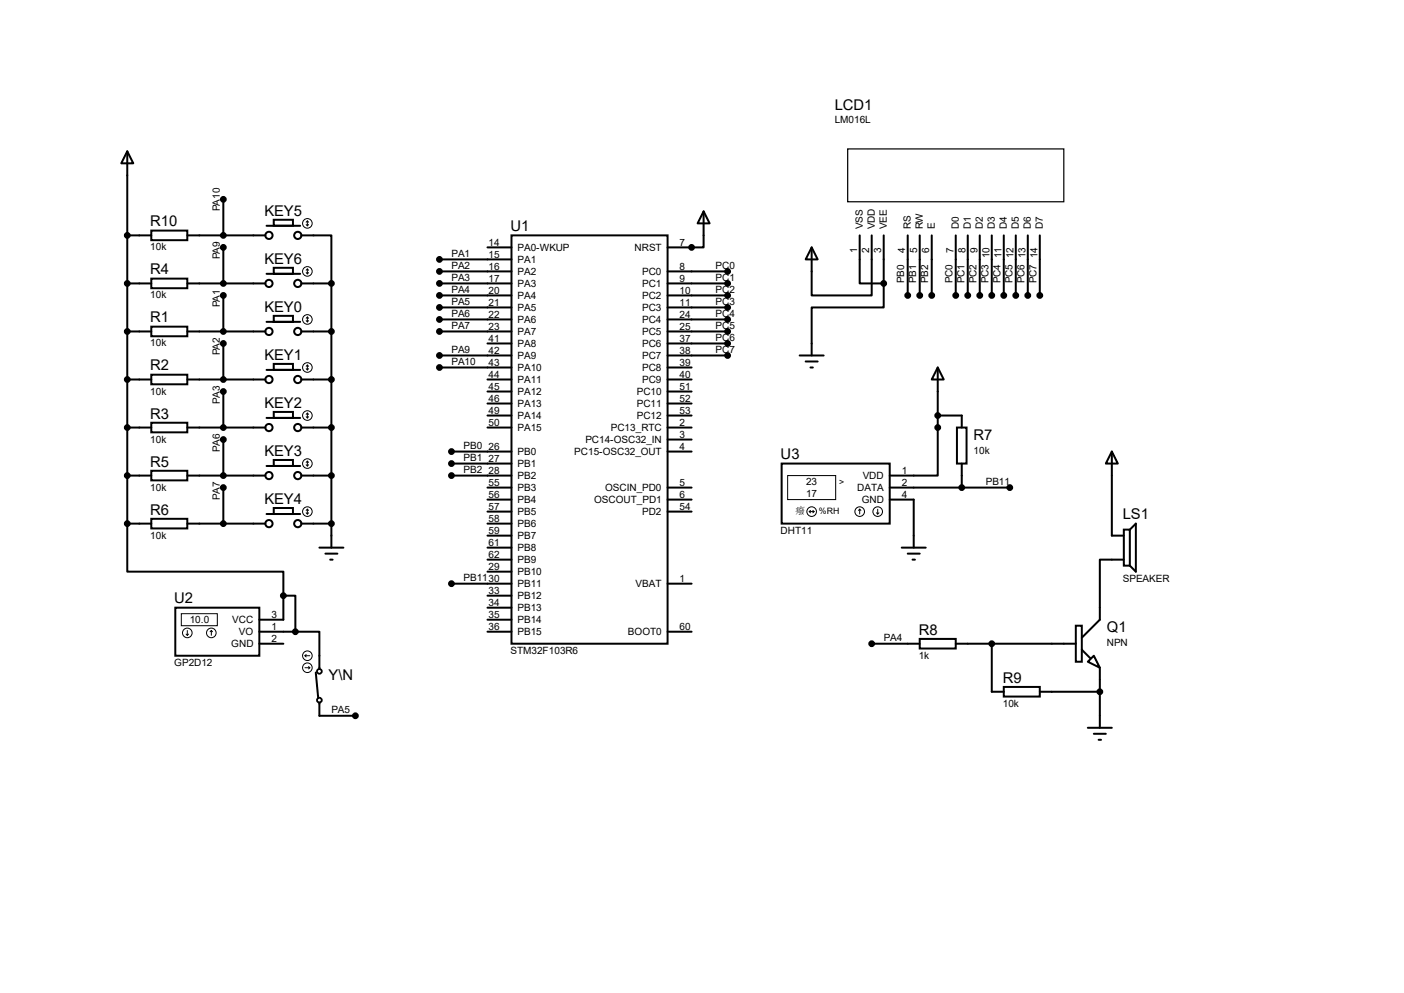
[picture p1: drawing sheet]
<svg xmlns="http://www.w3.org/2000/svg" width="297mm" height="210mm" viewBox="0 0 297 210" stroke-linecap="round" stroke-linejoin="round" font-family="sans-serif">
<g fill="none" stroke="#000" stroke-width=".42">
<path d="M26.9 32l1.3 2.5h-2.5zM26.9 32v78.7M26.9 59.9h5.1M26.9 49.8h5.1M32 58.9h7.6v2.1h-7.6zM32 48.8h7.6v2h-7.6zM39.6 59.9h16.5M39.6 49.8h16.5M47.2 42.2v7.6M47.2 52.3v7.6M56.4 57.9h7.1M56.4 47.8h7.1"/>
<path d="M57.9 56.6h4.1v1.3h-4.1zM57.9 46.5h4.1v1.3h-4.1zM63.8 49.8h6.3v10.1M63.8 59.9h6.3M70.1 59.9v55.9M93 54.9h15.2M93 57.4h15.2M93 59.9h15.2M103.1 52.3h5.1M108.2 49.8h33v86.3h-33zM141.2 57.4h12.7M141.2 59.9h12.7"/>
<path d="M148.8 44.7l1.3 2.5h-2.5zM148.8 44.7v7.6h-7.6M171.7 52.3l1.3 2.6h-2.6zM181.9 49.8v10.1h5M184.4 49.8v12.7h-12.7v-10.2M186.9 59.9v5.1h-15.2v10.2M186.9 49.8v10.1M192 49.8v12.7M194.6 49.8v12.7M197.1 49.8v12.7M202.2 49.8v12.7M204.7 49.8v12.7"/>
<path d="M207.3 49.8v12.7M209.8 49.8v12.7M212.3 49.8v12.7M214.9 49.8v12.7M217.4 49.8v12.7M220 49.8v12.7M26.9 70.1h5.1M32 69.1h7.6v2h-7.6zM32 79.2h7.6v2.1h-7.6zM39.6 70.1h16.5M47.2 62.5v7.6M47.2 72.6v7.7"/>
<path d="M56.4 68.1h7.1M56.4 78.2h7.1M57.9 66.8h4.1v1.3h-4.1zM57.9 77h4.1v1.2h-4.1zM63.8 70.1h6.3M93 70.1h15.2M93 67.6h15.2M93 62.5h15.2M93 65h15.2M93 75.2h15.2M93 77.7h15.2M103.1 72.6h5.1"/>
<path d="M141.2 70.1h12.7M141.2 67.6h12.7M141.2 62.5h12.7M141.2 65h12.7M141.2 72.6h12.7M141.2 75.2h12.7M141.2 77.7h5.1M169.2 75.2h5M170.4 76.5h2.6M171.4 77.7h.6M198.4 77.7l1.2 2.6h-2.5zM198.4 77.7v22.9h-10.2"/>
<path d="M26.9 80.3h5.1M26.9 90.4h5.1M32 89.4h7.6v2h-7.6zM32 99.6h7.6v2h-7.6zM39.6 80.3h16.5M39.6 90.4h16.5M47.2 82.8v7.6M47.2 93v7.6M56.4 88.4h7.1M56.4 98.6h7.1M57.9 87.1h4.1v1.3h-4.1zM57.9 97.3h4.1v1.3h-4.1z"/>
<path d="M63.8 80.3h6.3M63.8 90.4h6.3M95.5 95.5h12.7M95.5 98h12.7M103.1 80.3h5.1M103.1 90.4h5.1M103.1 87.9h5.1M103.1 82.8h5.1M103.1 85.3h5.1M141.2 80.3h5.1M141.2 90.4h5.1M141.2 95.5h5.1"/>
<path d="M141.2 87.9h5.1M141.2 82.8h5.1M141.2 85.3h5.1M141.2 93h5.1M165.4 98h22.8v12.7h-22.8zM198.4 87.9h5.1v2.5M202.4 90.4h2.1v7.6h-2.1zM203.5 98v5.1M235.2 95.5l1.3 2.5h-2.6zM235.2 95.5v17.8h2.5M26.9 110.7v10.2h33v5.1M26.9 100.6h5.1"/>
<path d="M26.9 110.7h5.1M32 109.7h7.6v2.1h-7.6zM39.6 100.6h16.5M39.6 110.7h16.5M47.2 103.1v7.6M56.4 108.7h7.1M57.9 107.4h4.1v1.3h-4.1zM63.8 100.6h6.3M63.8 110.7h6.3M67.6 115.8h5M68.8 117.1h2.6M69.8 118.4h.6"/>
<path d="M95.5 100.6h12.7M103.1 110.7h5.1M103.1 103.1h5.1M103.1 105.7h5.1M103.1 115.8h5.1M103.1 118.4h5.1M103.1 108.2h5.1M103.1 113.3h5.1M141.2 103.1h5.1M141.2 105.7h5.1M141.2 108.2h5.1M188.2 103.1h25.4"/>
<path d="M188.2 105.7h5.1v10.1M190.8 115.8h5M192 117.1h2.6M193 118.4h.5M237.7 112h1.3v7.6h-1.3zM237.7 118.4h-5v12.7l-3.8 3.8M239 112l1.3-1.3v10.2l-1.3-1.3M37.1 128.5h17.8v10.2h-17.8zM54.9 133.6h7.6M54.9 136.1h5M59.9 126h2.6v7.6M59.9 126v5.1h-5"/>
<path d="M62.5 133.6h5.1v7.9M95.5 123.4h12.7M103.1 133.6h5.1M103.1 120.9h5.1M103.1 126h5.1M103.1 128.5h5.1M103.1 131.1h5.1M141.2 133.6h5.1M141.2 123.4h5.1M184.4 136.1h10.2M194.6 135.1h7.6v2.1h-7.6zM202.2 136.1h25.4"/>
<path d="M209.8 136.1v10.2h2.5M227.6 132.3h1.3v7.7h-1.3zM228.9 137.4l1.7 1.8M231.4 138.7l1.3 2.5-2.6-1.2zM66.8 142.2l.5 5.4M67.6 148.6v2.8h7.6M212.3 145.3h7.7v2h-7.7zM220 146.3h12.7M230.1 153.9h5.1M231.4 155.2h2.5M232.4 156.5h.5M232.7 141.2v12.7"/>
<circle cx="56.9" cy="59.9" r=".76"/>
<circle cx="56.9" cy="49.8" r=".76"/>
<circle cx="63" cy="49.8" r=".76"/>
<circle cx="63" cy="59.9" r=".76"/>
<circle cx="56.9" cy="70.1" r=".76"/>
<circle cx="63" cy="70.1" r=".76"/>
<circle cx="56.9" cy="90.4" r=".76"/>
<circle cx="56.9" cy="80.3" r=".76"/>
<circle cx="63" cy="80.3" r=".76"/>
<circle cx="63" cy="90.4" r=".76"/>
<circle cx="56.9" cy="110.7" r=".76"/>
<circle cx="56.9" cy="100.6" r=".76"/>
<circle cx="63" cy="100.6" r=".76"/>
<circle cx="63" cy="110.7" r=".76"/>
</g>
<circle cx="146.3" cy="52.3" r=".21" fill="#000"/>
<path d="M179.3 31.5h45.7v11.2h-45.7z" fill="none" stroke="#000" stroke-width=".25"/>
<g fill="#000" stroke="#000" stroke-width=".42">
<circle cx="26.9" cy="59.9" r=".51"/>
<circle cx="26.9" cy="49.8" r=".51"/>
<circle cx="47.2" cy="52.3" r=".51"/>
<circle cx="47.2" cy="59.9" r=".51"/>
<circle cx="47.2" cy="42.2" r=".51"/>
<circle cx="47.2" cy="49.8" r=".51"/>
<circle cx="70.1" cy="59.9" r=".51"/>
<circle cx="93" cy="54.9" r=".51"/>
<circle cx="93" cy="59.9" r=".51"/>
<circle cx="93" cy="57.4" r=".51"/>
<circle cx="146.3" cy="52.3" r=".51"/>
<circle cx="153.9" cy="57.4" r=".51"/>
<circle cx="153.9" cy="59.9" r=".51"/>
<circle cx="186.9" cy="59.9" r=".51"/>
<circle cx="26.9" cy="70.1" r=".51"/>
<circle cx="47.2" cy="70.1" r=".51"/>
<circle cx="47.2" cy="62.5" r=".51"/>
<circle cx="47.2" cy="72.6" r=".51"/>
<circle cx="70.1" cy="70.1" r=".51"/>
<circle cx="93" cy="67.6" r=".51"/>
<circle cx="93" cy="75.2" r=".51"/>
<circle cx="93" cy="70.1" r=".51"/>
<circle cx="93" cy="65" r=".51"/>
<circle cx="93" cy="62.5" r=".51"/>
<circle cx="93" cy="77.7" r=".51"/>
<circle cx="153.9" cy="67.6" r=".51"/>
<circle cx="153.9" cy="72.6" r=".51"/>
<circle cx="153.9" cy="75.2" r=".51"/>
<circle cx="153.9" cy="62.5" r=".51"/>
<circle cx="153.9" cy="70.1" r=".51"/>
<circle cx="153.9" cy="65" r=".51"/>
<circle cx="192" cy="62.5" r=".51"/>
<circle cx="194.6" cy="62.5" r=".51"/>
<circle cx="197.1" cy="62.5" r=".51"/>
<circle cx="202.2" cy="62.5" r=".51"/>
<circle cx="204.7" cy="62.5" r=".51"/>
<circle cx="207.3" cy="62.5" r=".51"/>
<circle cx="209.8" cy="62.5" r=".51"/>
<circle cx="212.3" cy="62.5" r=".51"/>
<circle cx="214.9" cy="62.5" r=".51"/>
<circle cx="217.4" cy="62.5" r=".51"/>
<circle cx="220" cy="62.5" r=".51"/>
<circle cx="26.9" cy="90.4" r=".51"/>
<circle cx="26.9" cy="80.3" r=".51"/>
<circle cx="47.2" cy="93" r=".51"/>
<circle cx="47.2" cy="82.8" r=".51"/>
<circle cx="47.2" cy="80.3" r=".51"/>
<circle cx="47.2" cy="90.4" r=".51"/>
<circle cx="70.1" cy="90.4" r=".51"/>
<circle cx="70.1" cy="80.3" r=".51"/>
<circle cx="95.5" cy="98" r=".51"/>
<circle cx="95.5" cy="95.5" r=".51"/>
<circle cx="198.4" cy="90.4" r=".51"/>
<circle cx="198.4" cy="87.9" r=".51"/>
<circle cx="26.9" cy="110.7" r=".51"/>
<circle cx="26.9" cy="100.6" r=".51"/>
<circle cx="47.2" cy="110.7" r=".51"/>
<circle cx="47.2" cy="103.1" r=".51"/>
<circle cx="47.2" cy="100.6" r=".51"/>
<circle cx="70.1" cy="110.7" r=".51"/>
<circle cx="70.1" cy="100.6" r=".51"/>
<circle cx="95.5" cy="100.6" r=".51"/>
<circle cx="203.5" cy="103.1" r=".51"/>
<circle cx="213.6" cy="103.1" r=".51"/>
<circle cx="59.9" cy="126" r=".51"/>
<circle cx="62.5" cy="133.6" r=".51"/>
<circle cx="95.5" cy="123.4" r=".51"/>
<circle cx="184.4" cy="136.1" r=".51"/>
<circle cx="209.8" cy="136.1" r=".51"/>
<circle cx="75.2" cy="151.4" r=".51"/>
<circle cx="232.7" cy="146.3" r=".51"/>
</g>
<g fill="none" stroke="#000" stroke-width=".21">
<path d="M64.8 57.7l.2 .2M64.8 47.5l.2 .3M65 46.7v1.1M65 56.9v1M65 56.9l-.2 .2M65 56.9l.3 .2M65 46.7l-.2 .3M65 46.7l.3 .3M65.3 57.7l-.3 .2M65.3 47.5l-.3 .3M64.8 67.8l.2 .3M64.8 78l.2 .2"/>
<path d="M65 67.1v1M65 77.2v1M65 67.1l-.2 .2M65 67.1l.3 .2M65 77.2l-.2 .3M65 77.2l.3 .3M65.3 67.8l-.3 .3M65.3 78l-.3 .2M64.8 88.1l.2 .3M64.8 98.3l.2 .3M65 87.4v1M65 97.5v1.1"/>
<path d="M65 87.4l-.2 .2M65 87.4l.3 .2M65 97.5l-.2 .3M65 97.5l.3 .3M65.3 88.1l-.3 .3M65.3 98.3l-.3 .3M64.8 108.5l.2 .2M65 107.7v1M65 107.7l-.2 .2M65 107.7l.3 .2M65.3 108.5l-.3 .2M166.6 100.6h10.2v5.1h-10.2z"/>
<path d="M171.2 108.2h1M171.2 108.2l.2 .3M171.4 107.9l-.2 .3M172 107.9l.2 .3M172.2 108.2l-.2 .3M181.9 107.7l.2 .2M181.9 107.7l-.3 .2M181.9 107.7v1M185.4 108.5l.3 .2M185.7 107.7v1M185.9 108.5l-.2 .2M38.4 129.8h7.6v2.5h-7.6z"/>
<path d="M39.4 134.1l.2 .3M39.6 133.3v1.1M39.9 134.1l-.3 .3M44.7 133.3l-.3 .3M44.7 133.3l.3 .3M44.7 133.3v1.1M64.5 138.7l.3 .2M64.5 138.7h1M64.8 138.4l-.3 .3M64.5 141.2h1M65.3 141l.2 .2M65.5 141.2l-.2 .3"/>
<circle cx="65" cy="57.4" r="1.02"/>
<circle cx="65" cy="47.2" r="1.02"/>
<circle cx="65" cy="67.6" r="1.02"/>
<circle cx="65" cy="77.7" r="1.02"/>
<circle cx="65" cy="98" r="1.02"/>
<circle cx="65" cy="87.9" r="1.02"/>
<circle cx="65" cy="108.2" r="1.02"/>
<circle cx="171.7" cy="108.2" r="1.02"/>
<circle cx="181.9" cy="108.2" r="1.02"/>
<circle cx="185.7" cy="108.2" r="1.02"/>
<circle cx="39.6" cy="133.9" r="1.02"/>
<circle cx="44.7" cy="133.9" r="1.02"/>
<circle cx="65" cy="138.7" r="1.02"/>
<circle cx="65" cy="141.2" r="1.02"/>
</g>
<g fill="none" stroke="#000" stroke-width=".38">
<circle cx="67.6" cy="148.1" r=".51"/>
<circle cx="67.6" cy="142" r=".51"/>
</g>
<g font-size="3.1">
<text x="176.6" y="23.2">LCD1</text>
<text x="31.8" y="47.9">R10</text>
<text x="55.9" y="45.6">KEY5</text>
<text x="108" y="48.9">U1</text>
<text x="31.8" y="58">R4</text>
<text x="55.9" y="55.8">KEY6</text>
<text x="55.9" y="65.9">KEY0</text>
<text x="31.8" y="68.2">R1</text>
<text x="55.9" y="76.1">KEY1</text>
<text x="31.8" y="78.4">R2</text>
<text x="31.8" y="88.5">R3</text>
<text x="55.9" y="86.2">KEY2</text>
<text x="206" y="93">R7</text>
<text x="31.8" y="98.7">R5</text>
<text x="55.9" y="96.4">KEY3</text>
<text x="165.1" y="97.2">U3</text>
<text x="55.9" y="106.6">KEY4</text>
<text x="31.8" y="108.8">R6</text>
<text x="237.5" y="109.9">LS1</text>
<text x="36.9" y="127.6">U2</text>
<text x="194.4" y="134.2">R8</text>
<text x="234.1" y="133.7">Q1</text>
<text x="69.5" y="143.8">Y\N</text>
<text x="212.1" y="144.4">R9</text>
</g>
<g font-size="2.1">
<text x="176.6" y="26.1">LM016L</text>
<text x="46.5" y="44.7" transform="rotate(-90 46.5 44.7)">PA10</text>
<text x="31.8" y="53">10k</text>
<text x="103.3" y="51.9">14</text>
<text x="109.5" y="53.1">PA0-WKUP</text>
<text x="134.2" y="53.1">NRST</text>
<text x="143.8" y="51.9">7</text>
<text x="181.4" y="53.5" transform="rotate(-90 181.4 53.5)">1</text>
<text x="182.5" y="48.5" transform="rotate(-90 182.5 48.5)">VSS</text>
<text x="183.9" y="53.5" transform="rotate(-90 183.9 53.5)">2</text>
<text x="185.1" y="48.5" transform="rotate(-90 185.1 48.5)">VDD</text>
<text x="186.4" y="53.5" transform="rotate(-90 186.4 53.5)">3</text>
<text x="187.6" y="48.5" transform="rotate(-90 187.6 48.5)">VEE</text>
<text x="191.5" y="53.5" transform="rotate(-90 191.5 53.5)">4</text>
<text x="192.7" y="48.5" transform="rotate(-90 192.7 48.5)">RS</text>
<text x="194.1" y="53.5" transform="rotate(-90 194.1 53.5)">5</text>
<text x="195.2" y="48.5" transform="rotate(-90 195.2 48.5)">RW</text>
<text x="196.6" y="53.5" transform="rotate(-90 196.6 53.5)">6</text>
<text x="197.8" y="48.5" transform="rotate(-90 197.8 48.5)">E</text>
<text x="201.7" y="53.5" transform="rotate(-90 201.7 53.5)">7</text>
<text x="202.9" y="48.5" transform="rotate(-90 202.9 48.5)">D0</text>
<text x="204.2" y="53.5" transform="rotate(-90 204.2 53.5)">8</text>
<text x="205.4" y="48.5" transform="rotate(-90 205.4 48.5)">D1</text>
<text x="206.8" y="53.5" transform="rotate(-90 206.8 53.5)">9</text>
<text x="207.9" y="48.5" transform="rotate(-90 207.9 48.5)">D2</text>
<text x="210.5" y="48.5" transform="rotate(-90 210.5 48.5)">D3</text>
<text x="213" y="48.5" transform="rotate(-90 213 48.5)">D4</text>
<text x="215.6" y="48.5" transform="rotate(-90 215.6 48.5)">D5</text>
<text x="218.1" y="48.5" transform="rotate(-90 218.1 48.5)">D6</text>
<text x="220.6" y="48.5" transform="rotate(-90 220.6 48.5)">D7</text>
<text x="46.5" y="54.9" transform="rotate(-90 46.5 54.9)">PA9</text>
<text x="95.5" y="54.3">PA1</text>
<text x="95.5" y="56.8">PA2</text>
<text x="95.5" y="59.4">PA3</text>
<text x="103.3" y="57">16</text>
<text x="103.3" y="54.5">15</text>
<text x="103.3" y="59.6">17</text>
<text x="109.5" y="58.2">PA2</text>
<text x="109.5" y="55.6">PA1</text>
<text x="135.8" y="58.2">PC0</text>
<text x="143.8" y="59.6">9</text>
<text x="143.8" y="57">8</text>
<text x="151.4" y="56.8">PC0</text>
<text x="151.4" y="59.4">PC1</text>
<text x="191.3" y="59.9" transform="rotate(-90 191.3 59.9)">PB0</text>
<text x="193.8" y="59.9" transform="rotate(-90 193.8 59.9)">PB1</text>
<text x="196.4" y="59.9" transform="rotate(-90 196.4 59.9)">PB2</text>
<text x="201.5" y="59.9" transform="rotate(-90 201.5 59.9)">PC0</text>
<text x="204" y="59.9" transform="rotate(-90 204 59.9)">PC1</text>
<text x="206.5" y="59.9" transform="rotate(-90 206.5 59.9)">PC2</text>
<text x="209.1" y="59.9" transform="rotate(-90 209.1 59.9)">PC3</text>
<text x="209.3" y="54.7" transform="rotate(-90 209.3 54.7)">10</text>
<text x="211.6" y="59.9" transform="rotate(-90 211.6 59.9)">PC4</text>
<text x="211.8" y="54.5" transform="rotate(-90 211.8 54.5)">11</text>
<text x="214.2" y="59.9" transform="rotate(-90 214.2 59.9)">PC5</text>
<text x="214.4" y="54.7" transform="rotate(-90 214.4 54.7)">12</text>
<text x="216.7" y="59.9" transform="rotate(-90 216.7 59.9)">PC6</text>
<text x="216.9" y="54.7" transform="rotate(-90 216.9 54.7)">13</text>
<text x="219.2" y="59.9" transform="rotate(-90 219.2 59.9)">PC7</text>
<text x="219.5" y="54.7" transform="rotate(-90 219.5 54.7)">14</text>
<text x="31.8" y="63.1">10k</text>
<text x="46.5" y="65" transform="rotate(-90 46.5 65)">PA1</text>
<text x="95.5" y="64.4">PA5</text>
<text x="95.5" y="61.9">PA4</text>
<text x="103.3" y="62.1">20</text>
<text x="103.3" y="64.6">21</text>
<text x="109.5" y="60.7">PA3</text>
<text x="109.5" y="63.2">PA4</text>
<text x="109.5" y="65.8">PA5</text>
<text x="135.8" y="60.7">PC1</text>
<text x="135.8" y="63.2">PC2</text>
<text x="135.8" y="65.8">PC3</text>
<text x="143.8" y="62.1">10</text>
<text x="143.8" y="64.6">11</text>
<text x="151.4" y="61.9">PC2</text>
<text x="151.4" y="64.4">PC3</text>
<text x="95.5" y="67">PA6</text>
<text x="95.5" y="69.5">PA7</text>
<text x="103.3" y="67.2">22</text>
<text x="103.3" y="69.7">23</text>
<text x="109.5" y="68.3">PA6</text>
<text x="109.5" y="70.9">PA7</text>
<text x="135.8" y="68.3">PC4</text>
<text x="135.8" y="70.9">PC5</text>
<text x="143.8" y="67.2">24</text>
<text x="143.8" y="69.7">25</text>
<text x="151.4" y="67">PC4</text>
<text x="151.4" y="69.5">PC5</text>
<text x="31.8" y="73.3">10k</text>
<text x="46.5" y="75.2" transform="rotate(-90 46.5 75.2)">PA2</text>
<text x="95.5" y="74.6">PA9</text>
<text x="95.5" y="77.1">PA10</text>
<text x="103.3" y="72.3">41</text>
<text x="103.3" y="74.8">42</text>
<text x="103.3" y="77.3">43</text>
<text x="109.5" y="73.4">PA8</text>
<text x="109.5" y="75.9">PA9</text>
<text x="135.8" y="75.9">PC7</text>
<text x="135.8" y="73.4">PC6</text>
<text x="143.8" y="74.8">38</text>
<text x="143.8" y="77.3">39</text>
<text x="143.8" y="72.3">37</text>
<text x="151.4" y="72.1">PC6</text>
<text x="151.4" y="74.6">PC7</text>
<text x="31.8" y="83.4">10k</text>
<text x="103.3" y="79.9">44</text>
<text x="103.3" y="82.4">45</text>
<text x="109.5" y="78.5">PA10</text>
<text x="109.5" y="81">PA11</text>
<text x="109.5" y="83.6">PA12</text>
<text x="134.7" y="83.6">PC10</text>
<text x="135.8" y="78.5">PC8</text>
<text x="135.8" y="81">PC9</text>
<text x="143.8" y="82.4">51</text>
<text x="143.8" y="79.9">40</text>
<text x="46.5" y="85.3" transform="rotate(-90 46.5 85.3)">PA3</text>
<text x="103.3" y="85">46</text>
<text x="103.3" y="87.5">49</text>
<text x="109.5" y="86.1">PA13</text>
<text x="109.5" y="88.6">PA14</text>
<text x="134.7" y="86.1">PC11</text>
<text x="134.7" y="88.6">PC12</text>
<text x="143.8" y="85">52</text>
<text x="143.8" y="87.5">53</text>
<text x="31.8" y="93.6">10k</text>
<text x="46.5" y="95.5" transform="rotate(-90 46.5 95.5)">PA6</text>
<text x="98" y="94.9">PB0</text>
<text x="103.3" y="95.1">26</text>
<text x="103.3" y="90">50</text>
<text x="109.5" y="91.2">PA15</text>
<text x="123.8" y="93.7">PC14-OSC32_IN</text>
<text x="129.2" y="91.2">PC13_RTC</text>
<text x="143.8" y="90">2</text>
<text x="143.8" y="92.6">3</text>
<text x="143.8" y="95.1">4</text>
<text x="206" y="96">10k</text>
<text x="98" y="97.5">PB1</text>
<text x="98" y="100">PB2</text>
<text x="103.3" y="97.7">27</text>
<text x="103.3" y="100.2">28</text>
<text x="109.5" y="96.3">PB0</text>
<text x="109.5" y="98.8">PB1</text>
<text x="109.5" y="101.3">PB2</text>
<text x="121.5" y="96.3">PC15-OSC32_OUT</text>
<text x="182.5" y="101.3">VDD</text>
<text x="190.8" y="100.2">1</text>
<text x="31.8" y="103.8">10k</text>
<text x="46.5" y="105.7" transform="rotate(-90 46.5 105.7)">PA7</text>
<text x="103.3" y="102.7">55</text>
<text x="103.3" y="105.3">56</text>
<text x="103.3" y="107.8">57</text>
<text x="109.5" y="103.9">PB3</text>
<text x="109.5" y="106.4">PB4</text>
<text x="125.7" y="106.4">OSCOUT_PD1</text>
<text x="128" y="103.9">OSCIN_PD0</text>
<text x="143.8" y="102.7">5</text>
<text x="143.8" y="105.3">6</text>
<text x="143.8" y="107.8">54</text>
<text x="170.5" y="102.6">23</text>
<text x="170.5" y="105.2">17</text>
<text x="181.4" y="103.9">DATA</text>
<text x="182.3" y="106.4">GND</text>
<text x="190.8" y="102.7">2</text>
<text x="190.8" y="105.3">4</text>
<text x="208.5" y="102.5">PB11</text>
<text x="31.8" y="113.9">10k</text>
<text x="103.3" y="110.4">58</text>
<text x="103.3" y="112.9">59</text>
<text x="109.5" y="109">PB5</text>
<text x="109.5" y="111.5">PB6</text>
<text x="135.8" y="109">PD2</text>
<text x="165.1" y="112.9">DHT11</text>
<text x="168.3" y="108.8">癈</text>
<text x="103.3" y="115.4">61</text>
<text x="103.3" y="118">62</text>
<text x="109.5" y="116.6">PB8</text>
<text x="109.5" y="119.1">PB9</text>
<text x="109.5" y="114">PB7</text>
<text x="98" y="122.9">PB1130</text>
<text x="103.3" y="120.5">29</text>
<text x="103.3" y="125.6">33</text>
<text x="109.5" y="121.7">PB10</text>
<text x="109.5" y="124.2">PB11</text>
<text x="134.5" y="124.2">VBAT</text>
<text x="143.8" y="123.1">1</text>
<text x="237.5" y="123.1">SPEAKER</text>
<text x="40.1" y="131.8">10.0</text>
<text x="49.1" y="131.8">VCC</text>
<text x="57.4" y="130.7">3</text>
<text x="103.3" y="128.1">34</text>
<text x="103.3" y="130.7">35</text>
<text x="109.5" y="126.7">PB12</text>
<text x="109.5" y="129.3">PB13</text>
<text x="109.5" y="131.8">PB14</text>
<text x="48.9" y="136.9">GND</text>
<text x="50.5" y="134.4">VO</text>
<text x="57.4" y="133.2">1</text>
<text x="57.4" y="135.8">2</text>
<text x="103.3" y="133.2">36</text>
<text x="109.5" y="134.4">PB15</text>
<text x="132.8" y="134.4">BOOT0</text>
<text x="143.8" y="133.2">60</text>
<text x="186.9" y="135.6">PA4</text>
<text x="234.1" y="136.6">NPN</text>
<text x="36.9" y="140.8">GP2D12</text>
<text x="108" y="138.3">STM32F103R6</text>
<text x="194.4" y="139.3">1k</text>
<text x="212.1" y="149.5">10k</text>
<text x="70.1" y="150.8">PA5</text>
</g>
<g font-size="1.9">
<text x="177.5" y="102.5">&gt;</text>
<text x="173.2" y="108.8">%RH</text>
</g>
</svg>
